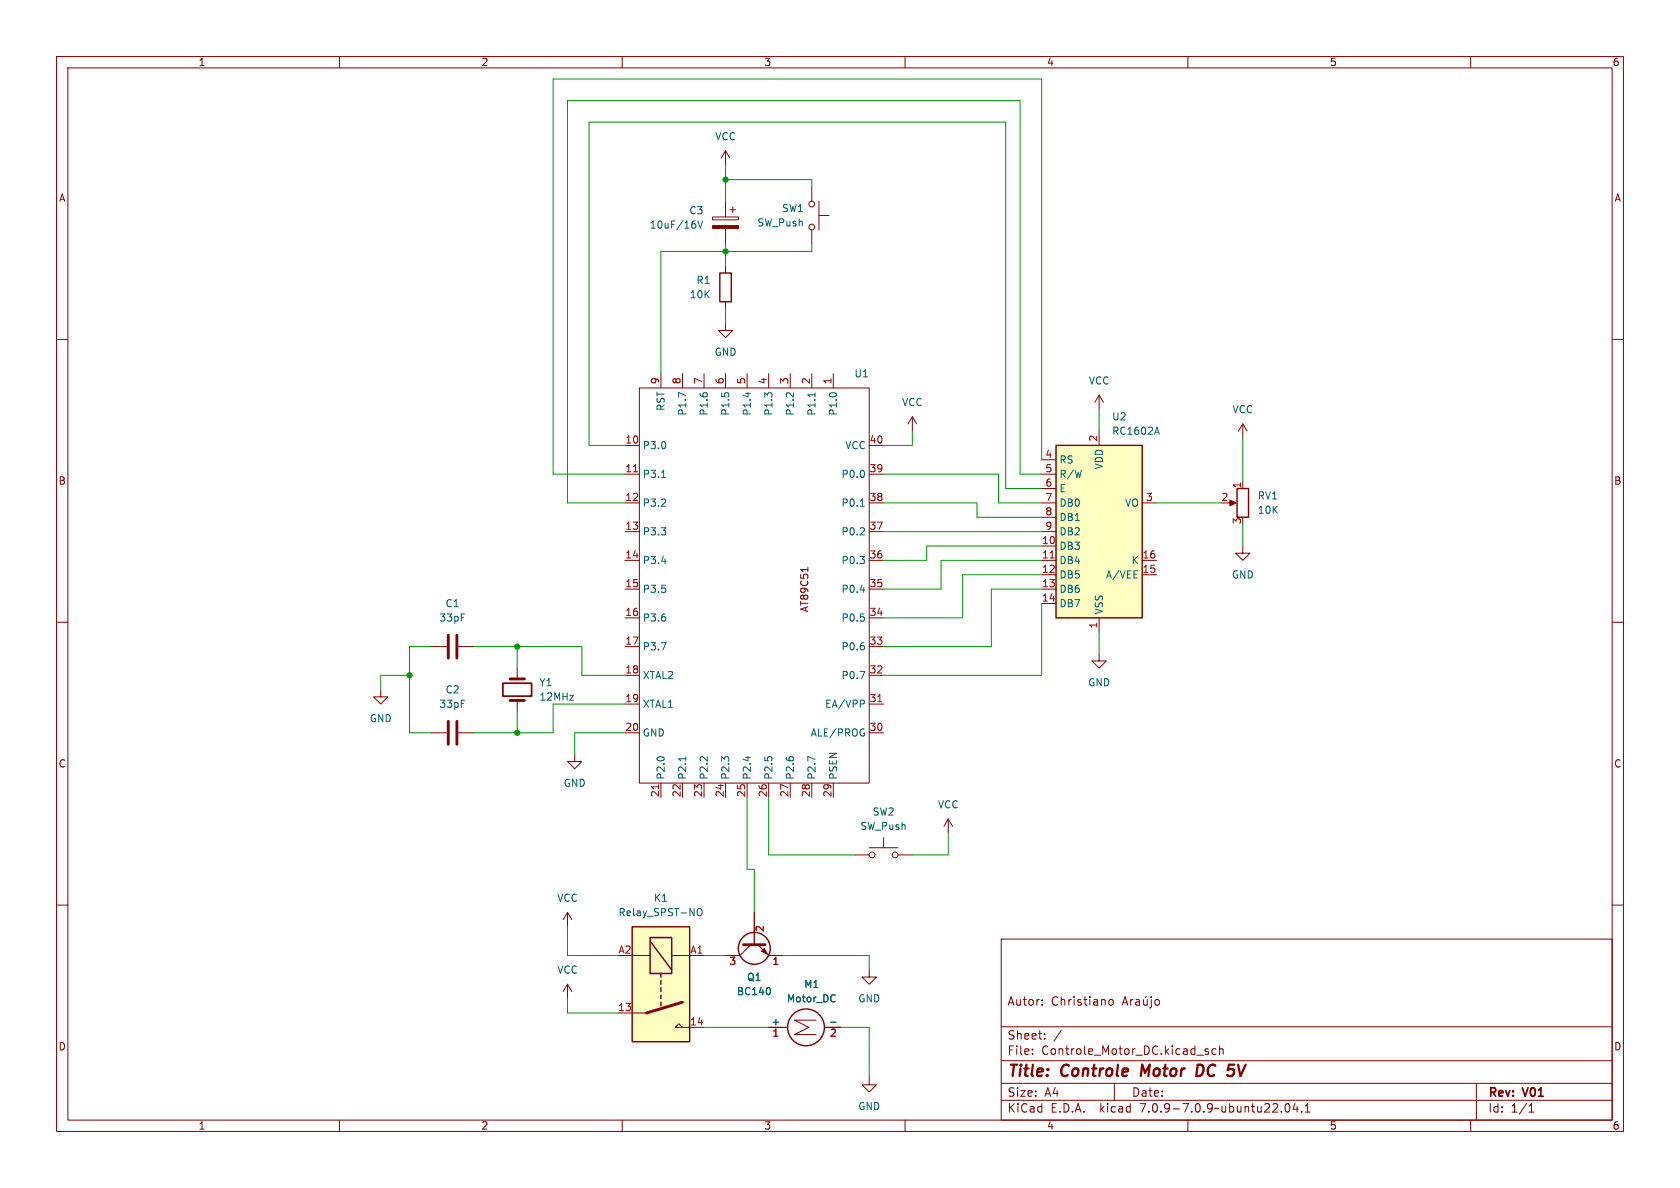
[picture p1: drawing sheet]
<svg xmlns="http://www.w3.org/2000/svg" width="297mm" height="210mm" viewBox="0 0 297 210" stroke-linecap="round" stroke-linejoin="round" font-family="sans-serif">
<g fill="none" stroke="#840000" stroke-width=".18">
<path d="M10 10h277v190h-277zM12 12h273v186h-273zM60 10v2M110 10v2M160 10v2M210 10v2M260 10v2M126 38.4h4.6v.5h-4.6zM128.3 26.7v2.5M128.3 35.6v2.8M128.3 26.7l.7 1.2M128.3 26.7l-.8 1.2"/>
<path d="M129 37.1h1M129.5 36.6v1M143.5 33v2.6M144.8 38.1h1.8M144.8 35.6v5M10 60h2M128.3 57.2v1.2h-1.3l1.3 1.3 1.2-1.3h-1.2M128.3 40.4v2.8M128.3 47v1.3M128.3 53.3v1.3M143.5 40.6v2.6M285 60h2"/>
<path d="M110.5 78.7h2.5M113 68.6h40.7v69.8h-40.7zM116.8 66v2.6M120.6 66v2.6M124.5 66v2.6M128.3 66v2.6M132.1 66v2.6M135.9 66v2.6M139.7 66v2.6M143.5 66v2.6M147.3 66v2.6M153.7 78.7h2.5"/>
<path d="M161.3 73.7l-.8 1.2M161.3 73.7v2.5M161.3 73.7l.8 1.2M194.3 69.9l-.8 1.2M194.3 69.9v2.5M194.3 76.2v2.5M194.3 69.9l.8 1.2M219.7 74.9l-.8 1.3M219.7 74.9v2.6M219.7 74.9l.8 1.3M110.5 83.8h2.5M110.5 88.9h2.5"/>
<path d="M110.5 94h2.5M110.5 99.1h2.5M153.7 83.8h2.5M153.7 88.9h2.5M153.7 94h2.5M153.7 99.1h2.5M184.1 83.8h2.6M184.1 88.9h2.6M184.1 94h2.6M184.1 99.1h2.6M184.1 96.5h2.6M184.1 81.3h2.6"/>
<path d="M184.1 86.4h2.6M184.1 91.4h2.6M201.9 88.9h2.6M201.9 99.1h2.6M217.2 88.9h1M219.7 96.5v1.3h1.3l-1.3 1.3-1.3-1.3h1.3M219.7 85.1v1.3M10 110h2M76.2 114.3h2.8M81 114.3h2.8M91.4 118.1v1.9M110.5 104.1h2.5"/>
<path d="M110.5 109.2h2.5M110.5 114.3h2.5M110.5 119.4h2.5M142.8 100.3v.7M153.7 104.1h2.5M153.7 109.2h2.5M153.7 114.3h2.5M153.7 119.4h2.5M184.1 104.1h2.6M184.1 101.6h2.6M184.1 106.7h2.6M194.3 115.6v1.2h1.3l-1.3 1.3-1.3-1.3h1.3"/>
<path d="M194.3 109.2v2.6M201.9 101.6h2.6M285 110h2M67.3 121.9v1.3h1.3l-1.3 1.3-1.3-1.3h1.3M76.2 129.5h2.8M81 129.5h2.8M91.4 123.8v1.9M101.6 133.4v1.2h1.3l-1.3 1.3-1.3-1.3h1.3M110.5 124.5h2.5M110.5 129.5h2.5M116.8 138.4v2.6M120.6 138.4v2.6"/>
<path d="M124.5 138.4v2.6M128.3 138.4v2.6M132.1 138.4v2.6M135.9 138.4v2.6M139.7 138.4v2.6M143.5 138.4v2.6M147.3 138.4v2.6M153.7 124.5h2.5M153.7 129.5h2.5M10 160h2M151.1 151.1h2.6M153.7 149.9h5"/>
<path d="M156.2 148.1v1.8M158.7 151.1h2.6M167.6 144.8l-.7 1.3M167.6 144.8v2.5M167.6 144.8l.8 1.3M285 160h2M100.3 174l-.7 1.3M100.3 161.3v2.5M100.3 174v2.5M100.3 174l.8 1.3M100.3 161.3l-.7 1.3M100.3 161.3l.8 1.3"/>
<path d="M109.2 179.1h5.1M111.8 168.9h3.1M118.7 168.9h5.8M132.7 167l-1.9 1.9h-2.5M133.3 161.3v5.7M134 167l1.9 1.9h2.5M153.7 171.5v1.2h1.2l-1.2 1.3-1.3-1.3h1.3M177 166h108v32h-108zM184.2 177.6v.1M184.2 176.8v.1M196.1 176.8l.2-.1 .4 .1 .1 .6-.1 .2-.4 .1-.2-.1zM198.4 177.7l.5-1.5 .5 1.5"/>
<path d="M198.5 177.3h.7M199.9 176.7v1M200.3 176.7l-.3 .1-.1 .2M200.8 176.8h.6l.1 .9M201.5 177.1h-.5a.29 .29 0 0 0-.3 .3 .29 .29 0 0 0 .3 .3l.5-.1M202.2 176.7v.9l.4 .1 .2-.1M202.7 176.1l-.2 .2M202.8 176.7v1M203.5 176.2v.1M203.5 176.7v1.3l-.3 .2M204.2 176.8l.3-.1 .4 .1 .1 .6-.2 .2-.3 .1-.3-.1zM60 198v2"/>
<path d="M110 198v2M120.6 181.6l-.6-.6-.6 .6h5.1M135.9 181.6h3.3M144.3 180.3h-3.8l2.5 1.3-2.5 1.3h3.8M145.7 181.6h2.9M153.7 190.5v1.3h1.2l-1.2 1.2-1.3-1.2h1.3M160 198v2M177 194.5h108M177 191.5h108M177 187.5h108M177 181.5h108M182.5 186.3v.1"/>
<path d="M182.5 185.5v.1M184.7 183.6v.1M184.7 182.8v.1M187.6 182.1l-1.3 2M197 191.5v3M210 198v2M213.1 185.8l.5 .2 .1 .2-.2 .2-.5-.1M213.1 185.5h.5M215 185.5l-.5-.1-.3 .3v.4l.2 .2h.6M215.6 185.5l.2-.1 .4 .1v.9M215.6 184.9v1.5M227.3 195.2l.2-.1a.81 .81 0 0 1 .6 .6 .81 .81 0 0 1-.3 .8l-.1 .1a.81 .81 0 0 1-.4-1.4z"/>
<path d="M229 195l-.4 1.1h.9M229.3 195.6v1M230.1 196.5v.1M230.7 196.6h.9M230.7 195.5l.5-.4v1.5M260 198v2M261 191.5v6.5M270.3 196.6h.9M270.3 195.5l.4-.4v1.5"/>
<circle cx="143.5" cy="36.1" r=".51"/>
<circle cx="143.5" cy="40.1" r=".51"/>
<circle cx="154.2" cy="151.1" r=".51"/>
<circle cx="158.2" cy="151.1" r=".51"/>
</g>
<path d="M201.9 188.2l-.2 2M212.5 188.3l-.8-.1-.2 2h.5l.5-.3" fill="none" stroke="#840000" stroke-width=".4"/>
<g fill="none" stroke="#840000" stroke-width=".25">
<path d="M127.3 48.3h2v5h-2zM186.7 78.7h15.2v30.5h-15.2zM218.7 86.4h2v5h-2zM111.8 163.8h10.1v20.4h-10.1zM114.9 165.7h3.8v6.4h-3.8zM114.9 166.4l3.8 5.1M116.8 172.1v.6M116.8 173.4v.6M116.8 174.6v.7M116.8 175.9v.6M116.8 177.2v.6"/>
<circle cx="133.3" cy="167.6" r="2.82"/>
<circle cx="142.5" cy="181.6" r="3.3"/>
</g>
<g fill="none" stroke="#006464" stroke-width=".18">
<path d="M123 39.7v.5M123.4 39.1l.4 1.2 .4-1.2M121.2 69.9l-1.2-.5v.8M132.2 69.4v.8M144.1 69.4v.8M204.2 76.4h.6M204.5 75.5l.5 1.3M117 84.4h.7M117 99.2h.8M152.1 89.5h.7M116.9 113.6h.9l-.6 1.3M152 118.7h.9l-.6 1.3"/>
<path d="M152.1 104.3h.8M121.2 133.8v.7M132.2 133.7v.8M144.1 134.3l-1.3-.6v.9M152.6 129.6h.2v.4l-.2 .1M152.6 123.8l.2 .2v.3l-.2 .1M152.6 128.8l.2 .1M123.4 160.7l.2-.1a.43 .43 0 0 1 .5 .4v.4a.42 .42 0 0 1-.4 .5 .42 .42 0 0 1-.4-.5v-.4zM136.1 174.7l.1 .4-.1 .6M147.6 175.9l.1 .1M147.7 177h-.1M146.8 180.7h1"/>
</g>
<path d="M112 83.4h.7M185.7 98.6h.7M116.4 138.7v.8M155.2 124h.7" fill="none" stroke="#a90000" stroke-width=".18"/>
<g fill="#ffffc2" stroke="#ffffc2" stroke-width=".18">
<path d="M111.8 163.8h10.1v20.4h-10.1z"/>
<path d="M186.7 78.7h15.2v30.5h-15.2z"/>
</g>
<path d="M79.2 112.3v4M80.8 112.3v4M79.2 127.5v4.1M80.8 127.5v4.1M90.2 123.8h2.5M90.2 120h2.5M120.6 177.2l-6.3 1.9M131.4 167h3.9" fill="none" stroke="#840000" stroke-width=".51"/>
<g fill="#840000" stroke="#840000" stroke-width=".18">
<path d="M134.6 168.1l.5-.5 .5 1.1z"/>
<path d="M217.4 88.4l1.2 .5-1.2 .5z"/>
<path d="M126 39.9h4.6v.5h-4.6z"/>
</g>
<path d="M88.9 120.8h5.1v2.3h-5.1z" fill="none" stroke="#840000" stroke-width=".3"/>
<g fill="none" stroke="#009600" stroke-width=".18">
<path d="M128.3 31.8h15.2v1.2M128.3 29.2v6.4M128.3 43.2v3.8M128.3 54.6v2.6M143.5 43.2v1.3h-26.7v21.5M110.5 78.7h-6.4v-57.1h73.7v64.8h6.3M161.3 76.2v2.5h-5.1M194.3 72.4v3.8M219.7 77.5v7.6M156.2 88.9h16.5v2.5h11.4M156.2 94h27.9M156.2 83.8h20.3v5.1h7.6"/>
<path d="M184.1 99.1h-17.7v5h-10.2M184.1 96.5h-20.3v2.6h-7.6M184.1 83.8h-3.8v-66h-80v71.1h10.2M184.1 81.3v-67.3h-86.3v69.8h12.7M204.5 88.9h11.4M219.7 92.7v3.8M72.4 119.4h-5.1v2.5M76.2 114.3h-3.8v15.2h3.8M83.8 114.3h19.1v5.1h7.6M91.4 114.3v3.8M184.1 101.6h-13.9v7.6h-14M184.1 104.1h-8.8v10.2h-19.1"/>
<path d="M184.1 106.7v12.7h-27.9M194.3 111.8v3.8M91.4 125.7v3.8M110.5 124.5h-12.7v5h-14M110.5 129.5h-8.9v3.9M132.1 141v12.7h1.2v7.6M135.9 141v10.1h15.2M167.6 147.3v3.8h-6.3M100.3 163.8v5.1h8.9M100.3 176.5v2.6h8.9M124.5 168.9h3.8M138.4 168.9h15.3v2.6"/>
<path d="M124.5 181.6h11.4M148.6 181.6h5.1v8.9"/>
</g>
<g fill="#009600" stroke="#009600" stroke-width=".18">
<circle cx="128.3" cy="44.5" r=".46"/>
<circle cx="128.3" cy="31.8" r=".46"/>
<circle cx="91.4" cy="129.5" r=".46"/>
<circle cx="91.4" cy="114.3" r=".46"/>
<circle cx="72.4" cy="119.4" r=".46"/>
</g>
<g font-size="2.8" fill="#840000">
<text x="178" y="190.9">Title:</text>
<text x="187.7" y="190.9">Controle</text>
<text x="202.6" y="190.9">Motor</text>
<text x="213.2" y="190.9">DC</text>
<text x="219.5" y="190.9">5V</text>
</g>
<g font-size="2.1" fill="#840000">
<text x="178" y="178">Autor:</text>
<text x="185.8" y="178">Christiano</text>
<text x="178" y="184">Sheet:</text>
<text x="178" y="186.7">File:</text>
<text x="184.1" y="186.7">Controle_Motor_DC.kicad_sch</text>
<text x="178" y="196.9">KiCad</text>
<text x="178" y="194.1">Size:</text>
<text x="184.7" y="194.1">A4</text>
<text x="185.7" y="196.9">E.D.A.</text>
<text x="194.6" y="196.9">kicad</text>
<text x="200" y="194.1">Date:</text>
<text x="201.8" y="196.9">7.0.9-7.0.9~ubuntu22.04.1</text>
<text x="263" y="194.3">Rev:</text>
<text x="263" y="196.9">Id:</text>
<text x="267.1" y="196.9">1/1</text>
<text x="269.4" y="194.3">V01</text>
</g>
<g font-size="1.8" fill="#840000">
<text x="35" y="11.9">1</text>
<text x="85" y="11.9">2</text>
<text x="135" y="11.9">3</text>
<text x="185" y="11.9">4</text>
<text x="235" y="11.9">5</text>
<text x="285" y="11.9">6</text>
<text x="10.3" y="35.9">A</text>
<text x="285.3" y="35.9">A</text>
<text x="10.3" y="85.9">B</text>
<text x="285.3" y="85.9">B</text>
<text x="143.1" y="108.3" transform="rotate(-90 143.1 108.3)">AT89C51</text>
<text x="10.3" y="135.9">C</text>
<text x="285.3" y="135.9">C</text>
<text x="10.3" y="185.9">D</text>
<text x="285.3" y="185.9">D</text>
<text x="35" y="199.9">1</text>
<text x="85" y="199.9">2</text>
<text x="135" y="199.9">3</text>
<text x="185" y="199.9">4</text>
<text x="235" y="199.9">5</text>
<text x="285" y="199.9">6</text>
</g>
<g font-size="1.8" fill="#006464">
<text x="126.4" y="25">VCC</text>
<text x="114.8" y="40.6">10uF/16V</text>
<text x="121.8" y="38.1">C3</text>
<text x="133.8" y="40.2">SW_Push</text>
<text x="138.2" y="37.7">SW1</text>
<text x="121.8" y="52.9">10K</text>
<text x="123" y="50.4">R1</text>
<text x="126.2" y="63.1">GND</text>
<text x="151" y="66.9">U1</text>
<text x="159.4" y="72">VCC</text>
<text x="192.4" y="68.2">VCC</text>
<text x="117.7" y="72.7" transform="rotate(-90 117.7 72.7)">RST</text>
<text x="121.5" y="73.6" transform="rotate(-90 121.5 73.6)">P1.7</text>
<text x="125.3" y="73.6" transform="rotate(-90 125.3 73.6)">P1.6</text>
<text x="129.1" y="73.6" transform="rotate(-90 129.1 73.6)">P1.5</text>
<text x="132.9" y="73.6" transform="rotate(-90 132.9 73.6)">P1.4</text>
<text x="136.8" y="73.6" transform="rotate(-90 136.8 73.6)">P1.3</text>
<text x="140.6" y="73.6" transform="rotate(-90 140.6 73.6)">P1.2</text>
<text x="144.4" y="73.6" transform="rotate(-90 144.4 73.6)">P1.1</text>
<text x="148.2" y="73.6" transform="rotate(-90 148.2 73.6)">P1.0</text>
<text x="196.5" y="74.5">U2</text>
<text x="196.5" y="77.1">RC1602A</text>
<text x="217.8" y="73.3">VCC</text>
<text x="113.5" y="79.6">P3.0</text>
<text x="149.3" y="79.6">VCC</text>
<text x="187.2" y="82.1">RS</text>
<text x="195.2" y="83.1" transform="rotate(-90 195.2 83.1)">VDD</text>
<text x="113.5" y="84.7">P3.1</text>
<text x="113.5" y="89.8">P3.2</text>
<text x="148.7" y="89.8">P0.1</text>
<text x="148.7" y="84.7">P0.0</text>
<text x="187.2" y="84.7">R/W</text>
<text x="187.2" y="87.2">E</text>
<text x="187.2" y="89.8">DB0</text>
<text x="198.8" y="89.8">VO</text>
<text x="222.3" y="88.5">RV1</text>
<text x="113.5" y="94.8">P3.3</text>
<text x="148.7" y="94.8">P0.2</text>
<text x="187.2" y="92.3">DB1</text>
<text x="187.2" y="94.8">DB2</text>
<text x="222.3" y="91">10K</text>
<text x="113.5" y="99.9">P3.4</text>
<text x="148.7" y="99.9">P0.3</text>
<text x="187.2" y="97.4">DB3</text>
<text x="187.2" y="99.9">DB4</text>
<text x="199.9" y="99.9">K</text>
<text x="78.7" y="107.5">C1</text>
<text x="113.5" y="105">P3.5</text>
<text x="148.7" y="105">P0.4</text>
<text x="187.2" y="102.5">DB5</text>
<text x="187.2" y="105">DB6</text>
<text x="187.2" y="107.5">DB7</text>
<text x="195.4" y="102.5">A/VEE</text>
<text x="217.7" y="102.5">GND</text>
<text x="77.6" y="110.1">33pF</text>
<text x="113.5" y="110.1">P3.6</text>
<text x="148.7" y="110.1">P0.5</text>
<text x="195.2" y="108.7" transform="rotate(-90 195.2 108.7)">VSS</text>
<text x="113.5" y="115.2">P3.7</text>
<text x="148.7" y="115.2">P0.6</text>
<text x="77.6" y="125.3">33pF</text>
<text x="78.7" y="122.8">C2</text>
<text x="95.3" y="121.5">Y1</text>
<text x="95.3" y="124.1">12MHz</text>
<text x="113.5" y="120.2">XTAL2</text>
<text x="113.5" y="125.3">XTAL1</text>
<text x="145.8" y="125.3">EA/VPP</text>
<text x="148.7" y="120.2">P0.7</text>
<text x="192.3" y="121.5">GND</text>
<text x="65.3" y="127.9">GND</text>
<text x="113.5" y="130.4">GND</text>
<text x="143.2" y="130.4">ALE/PROG</text>
<text x="117.7" y="137.9" transform="rotate(-90 117.7 137.9)">P2.0</text>
<text x="121.5" y="137.9" transform="rotate(-90 121.5 137.9)">P2.1</text>
<text x="125.3" y="137.9" transform="rotate(-90 125.3 137.9)">P2.2</text>
<text x="129.1" y="137.9" transform="rotate(-90 129.1 137.9)">P2.3</text>
<text x="132.9" y="137.9" transform="rotate(-90 132.9 137.9)">P2.4</text>
<text x="136.8" y="137.9" transform="rotate(-90 136.8 137.9)">P2.5</text>
<text x="140.6" y="137.9" transform="rotate(-90 140.6 137.9)">P2.6</text>
<text x="144.4" y="137.9" transform="rotate(-90 144.4 137.9)">P2.7</text>
<text x="148.2" y="137.9" transform="rotate(-90 148.2 137.9)">PSEN</text>
<text x="99.6" y="139.3">GND</text>
<text x="165.7" y="143.1">VCC</text>
<text x="152" y="146.9">SW_Push</text>
<text x="154.2" y="144.4">SW2</text>
<text x="98.4" y="159.6">VCC</text>
<text x="115.5" y="159.6">K1</text>
<text x="109.2" y="162.2">Relay_SPST-NO</text>
<text x="98.4" y="172.3">VCC</text>
<text x="132" y="173.6">Q1</text>
<text x="130.2" y="176.1">BC140</text>
<text x="139" y="177.4">Motor_DC</text>
<text x="142.1" y="174.9">M1</text>
<text x="151.6" y="177.4">GND</text>
<text x="136.3" y="181.4">+</text>
<text x="151.6" y="196.4">GND</text>
</g>
<g font-size="1.8" fill="#a90000">
<text x="116.6" y="68" transform="rotate(-90 116.6 68)">9</text>
<text x="120.4" y="68" transform="rotate(-90 120.4 68)">8</text>
<text x="124.2" y="68" transform="rotate(-90 124.2 68)">7</text>
<text x="128" y="68" transform="rotate(-90 128 68)">6</text>
<text x="131.8" y="68" transform="rotate(-90 131.8 68)">5</text>
<text x="135.6" y="68" transform="rotate(-90 135.6 68)">4</text>
<text x="139.4" y="68" transform="rotate(-90 139.4 68)">3</text>
<text x="143.3" y="68" transform="rotate(-90 143.3 68)">2</text>
<text x="147.1" y="68" transform="rotate(-90 147.1 68)">1</text>
<text x="110.4" y="78.5">10</text>
<text x="110.4" y="83.6">11</text>
<text x="153.6" y="83.6">39</text>
<text x="153.6" y="78.5">40</text>
<text x="184.7" y="81">4</text>
<text x="184.7" y="83.6">5</text>
<text x="194.1" y="78.2" transform="rotate(-90 194.1 78.2)">2</text>
<text x="110.4" y="88.6">12</text>
<text x="153.6" y="88.6">38</text>
<text x="184.7" y="86.1">6</text>
<text x="184.7" y="88.6">7</text>
<text x="202.5" y="88.6">3</text>
<text x="215.8" y="88.6">2</text>
<text x="219.5" y="86.4" transform="rotate(-90 219.5 86.4)">1</text>
<text x="110.4" y="93.7">13</text>
<text x="153.6" y="93.7">37</text>
<text x="184.7" y="91.2">8</text>
<text x="184.7" y="93.7">9</text>
<text x="219.5" y="92.8" transform="rotate(-90 219.5 92.8)">3</text>
<text x="110.4" y="98.8">14</text>
<text x="153.6" y="98.8">36</text>
<text x="184.1" y="96.3">10</text>
<text x="184.1" y="98.8">11</text>
<text x="184.1" y="101.3">12</text>
<text x="201.9" y="101.3">15</text>
<text x="201.9" y="98.8">16</text>
<text x="110.4" y="103.9">15</text>
<text x="153.6" y="103.9">35</text>
<text x="184.1" y="103.9">13</text>
<text x="184.1" y="106.4">14</text>
<text x="110.4" y="109">16</text>
<text x="153.6" y="109">34</text>
<text x="194.1" y="111.2" transform="rotate(-90 194.1 111.2)">1</text>
<text x="110.4" y="114">17</text>
<text x="110.4" y="119.1">18</text>
<text x="153.6" y="119.1">32</text>
<text x="153.6" y="114">33</text>
<text x="110.4" y="124.2">19</text>
<text x="153.6" y="124.2">31</text>
<text x="110.4" y="129.3">20</text>
<text x="153.6" y="129.3">30</text>
<text x="116.6" y="141" transform="rotate(-90 116.6 141)">21</text>
<text x="120.4" y="141" transform="rotate(-90 120.4 141)">22</text>
<text x="124.2" y="141" transform="rotate(-90 124.2 141)">23</text>
<text x="128" y="141" transform="rotate(-90 128 141)">24</text>
<text x="131.8" y="141" transform="rotate(-90 131.8 141)">25</text>
<text x="135.6" y="141" transform="rotate(-90 135.6 141)">26</text>
<text x="139.4" y="141" transform="rotate(-90 139.4 141)">27</text>
<text x="143.3" y="141" transform="rotate(-90 143.3 141)">28</text>
<text x="147.1" y="141" transform="rotate(-90 147.1 141)">29</text>
<text x="135.3" y="164.9" transform="rotate(-90 135.3 164.9)">2</text>
<text x="109.2" y="168.7">A2</text>
<text x="121.9" y="168.7">A1</text>
<text x="128.8" y="170.9">3</text>
<text x="136.5" y="170.9">1</text>
<text x="109.2" y="178.8">13</text>
<text x="121.9" y="181.4">14</text>
<text x="136.5" y="183.6">1</text>
<text x="146.6" y="183.6">2</text>
</g>
</svg>
